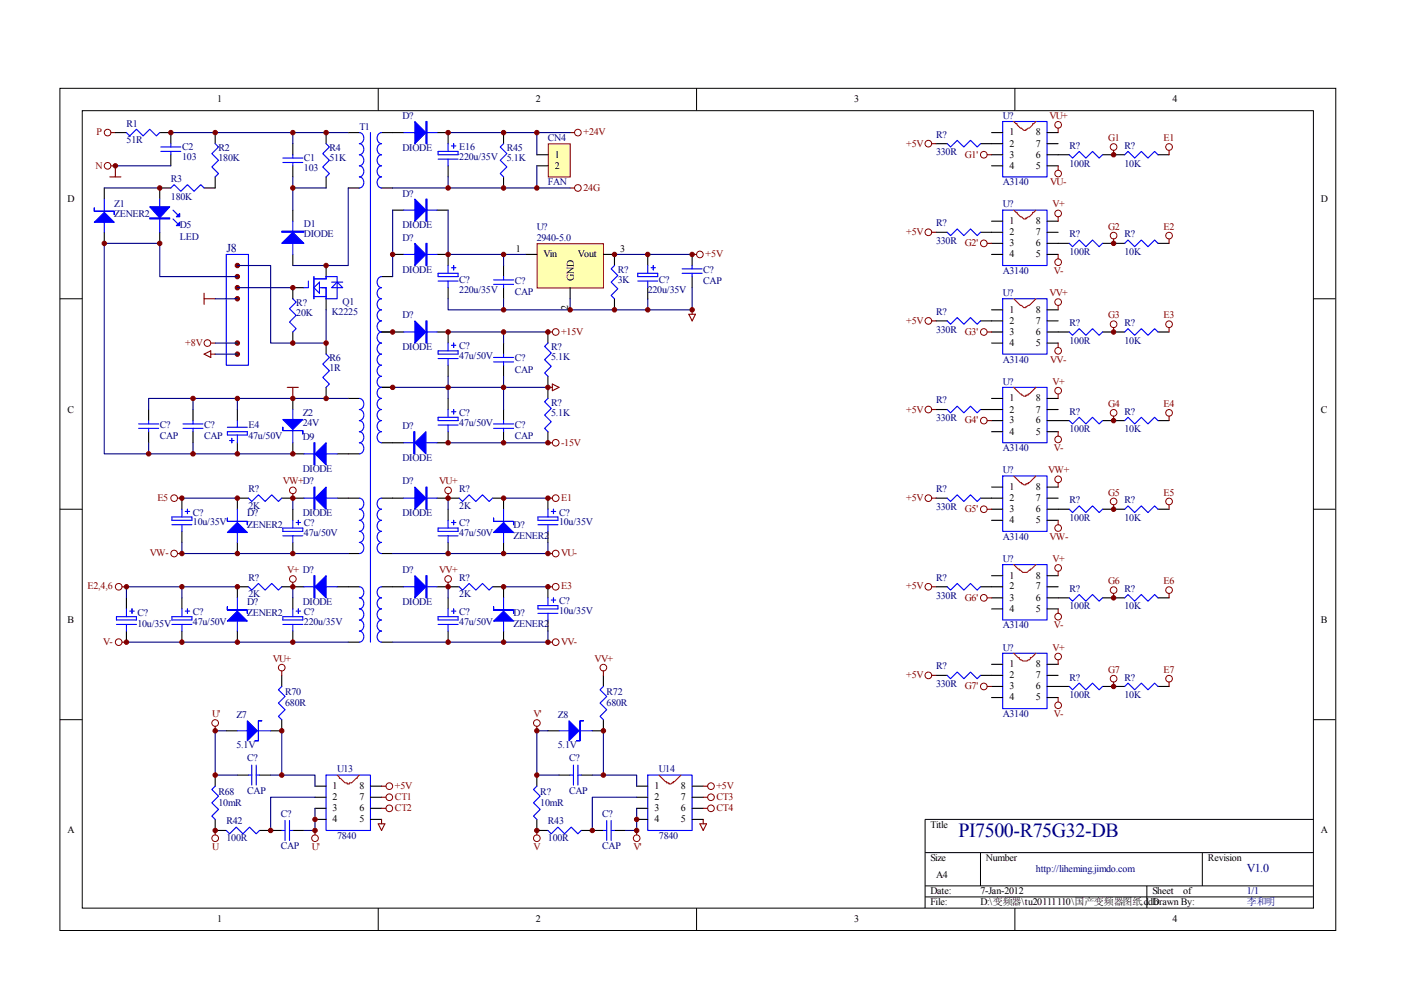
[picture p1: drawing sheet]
<svg xmlns="http://www.w3.org/2000/svg" width="297mm" height="210mm" viewBox="0 0 297 210" stroke-linecap="round" stroke-linejoin="round" font-family="sans-serif">
<g fill="none" stroke="#000" stroke-width=".21">
<path d="M12.7 18.7h270.5v178.6h-270.5zM80.2 18.7v4.7M147.7 18.7v4.7M215.2 18.7v4.7M17.4 23.5h261.1v169h-261.1zM12.7 63.3h4.7M278.4 63.3h4.7M12.7 108h4.7M278.4 108h4.7M12.7 152.6h4.7M278.4 152.6h4.7M278.4 173.7h-82.3v18.8"/>
<path d="M80.2 192.5v4.7M147.7 192.5v4.7M196.1 180.8h82.3M196.1 187.8h82.3M196.1 190.2h82.3M207.9 180.8v7M215.2 192.5v4.7M243.2 187.8v4.7M254.9 180.8v7"/>
</g>
<g fill="none" stroke="#000" stroke-width=".23">
<path d="M22.1 39.9v2.3M24.5 28.1h2.3M33.9 28.1h2.3v2.4M36.2 39.9h-2.3v2.3M36.2 32.8v2.4M45.6 37.5v2.4h-2.3M45.6 28.1v2.4M62.1 30.5v2.3M62.1 35.2v2.3M69.1 28.1v2.4M69.1 37.5v2.4M73.8 28.1h2.4"/>
<path d="M73.8 39.9h2.4M80.9 28.1h4.7M80.9 39.9h2.3M92.7 28.1h2.3v2.4M95 35.2v2.3M22.1 49.3v2.3M33.9 49.3v2.3M62.1 44.6v2.3M62.1 53.9v2.4M69.1 56.3v2.3M80.9 58.6h2.3M83.2 44.6h2.4"/>
<path d="M83.2 53.9h2.4M92.7 44.6h2.3M92.7 53.9h2.3v2.4M137.3 53.9v2.4M62.1 70.4v2.3M64.4 61h-2.3v2.3M69.1 63.3v2.4M69.1 72.7v2.4M80.9 70.4h4.7M92.7 70.4h2.3v2.3M95 61v2.3M95 77.4v2.4"/>
<path d="M137.3 61v2.3M31.5 86.8v2.4M31.5 91.5v2.4M40.9 86.8v2.4M40.9 91.5v2.4M50.3 86.8v2.4M50.3 93.9v2.3M62.1 93.9v2.3h2.3M62.1 84.5v2.3M69.1 82.1v2.4M71.5 96.2h4.7M73.8 84.5h2.4"/>
<path d="M80.9 82.1h2.3M80.9 93.9h4.7M95 91.5v2.4h-2.3M95 84.5v2.3M38.6 105.6v2.4M38.6 112.7v2.3M62.1 105.6h2.3M62.1 108v2.3M62.1 115v2.4M71.5 105.6h4.7M73.8 117.4h2.4M80.9 117.4h2.3"/>
<path d="M80.9 105.6h4.7M92.7 105.6h2.3M95 108v2.3M95 115v2.4M116.2 105.6v2.4M116.2 112.7v2.3M38.6 126.8v2.3M38.6 133.8v2.4M62.1 124.4h2.3M62.1 126.8v2.3M62.1 133.8v2.4M71.5 124.4h4.7"/>
<path d="M73.8 136.2h2.4M80.9 136.2h2.3M80.9 124.4h4.7M92.7 124.4h2.3M95 126.8v2.3M95 133.8v2.4M116.2 124.4v2.4M116.2 131.5v2.3"/>
</g>
<g fill="none" stroke="#00f" stroke-width=".23">
<path d="M26.8 28.1l.7 .7 1.4-1.4 1.4 1.4 1.4-1.4 1.5 1.4 .7-.7M34.1 31.2h4.2M34.1 32.1h4.2M36.2 39.9l.7-.7 1.4 1.4 1.4-1.4 1.5 1.4 1.4-1.4 .7 .7M36.2 30.5v.7M36.2 32.1v.7M45.6 30.5l.7 .7-1.4 1.4 1.4 1.4-1.4 1.4 1.4 1.4-.7 .7M60 33.5h4.2M60 34.5h4.2M62.1 32.8v.7M62.1 34.5v.7M69.1 30.5l.7 .7-1.4 1.4 1.4 1.4-1.4 1.4 1.4 1.4-.7 .7"/>
<path d="M76.2 28.1a1.2 1.2 0 0 1 .9 1.2 1.2 1.2 0 0 1-.9 1.2 1.2 1.2 0 0 1 .9 1.1 1.2 1.2 0 0 1-.9 1.2 1.2 1.2 0 0 1 .9 1.2 1.2 1.2 0 0 1-.9 1.2 1.2 1.2 0 0 1 .9 1.1 1.2 1.2 0 0 1-.9 1.2 1.2 1.2 0 0 1 .9 1.2 1.2 1.2 0 0 1-.9 1.2M78.5 28.1v108.1M80.9 28.1a1.2 1.2 0 0 0-.9 1.2 1.2 1.2 0 0 0 .9 1.2 1.21 1.21 0 0 0-.9 1.1 1.21 1.21 0 0 0 .9 1.2 1.2 1.2 0 0 0-.9 1.2 1.2 1.2 0 0 0 .9 1.2 1.2 1.2 0 0 0-.9 1.1 1.2 1.2 0 0 0 .9 1.2 1.2 1.2 0 0 0-.9 1.2 1.2 1.2 0 0 0 .9 1.2M85.6 28.1h7.1M92.9 32.1h4.2v.7h-4.2zM92.9 33.7h4.2M95 30.5v1.6M95 33.7v1.5M95.7 30.9h1M96.2 30.5v.9M22.1 42.2v7.1M33.9 42.2v7.1"/>
<path d="M36.7 46.4l.9 1M36.7 44.6l.9 .9M48 53.9h4.7v23.5h-4.7zM62.1 46.9v7M65.4 59.6v1.4h-1M66.6 59.1h2.5v-.5h2.4v4.7h-2.4v-2.3h-1.4M66.6 58.6v4.7M70.3 59.8h2.4M71.5 59.8l1.2 1.2h-2.4zM80.9 58.6a1.2 1.2 0 0 0-.9 1.2 1.2 1.2 0 0 0 .9 1.2 1.2 1.2 0 0 0-.9 1.2 1.2 1.2 0 0 0 .9 1.1 1.2 1.2 0 0 0-.9 1.2 1.2 1.2 0 0 0 .9 1.2M85.6 44.6h7.1M85.6 53.9h7.1"/>
<path d="M92.9 57.9h4.2v.7h-4.2zM92.9 59.6h4.2M95 56.3v1.6M95 59.6v1.4M95.7 56.8h1M96.2 56.3v.9M135.2 59.6h4.3M135.2 57.9h4.3v.7h-4.3zM137.3 56.3v1.6M137.3 59.6v1.4M138 56.8h1M138.5 56.3v.9"/>
<path d="M62.1 63.3l.7 .7-1.4 1.5 1.4 1.4-1.4 1.4 1.4 1.4-.7 .7M66.6 62.9h2.5M66.6 61l1.1-1.2v2.4zM69.1 75.1l.7 .7-1.4 1.4 1.4 1.4-1.4 1.4 1.4 1.4-.7 .7M80.9 65.7a1.2 1.2 0 0 0-.9 1.2 1.2 1.2 0 0 0 .9 1.1 1.2 1.2 0 0 0-.9 1.2 1.2 1.2 0 0 0 .9 1.2 1.2 1.2 0 0 0-.9 1.2 1.2 1.2 0 0 0 .9 1.1 1.2 1.2 0 0 0-.9 1.2 1.2 1.2 0 0 0 .9 1.2 1.2 1.2 0 0 0-.9 1.2 1.2 1.2 0 0 0 .9 1.1 1.21 1.21 0 0 0-.9 1.2 1.21 1.21 0 0 0 .9 1.2 1.2 1.2 0 0 0-.9 1.2 1.2 1.2 0 0 0 .9 1.1 1.2 1.2 0 0 0-.9 1.2 1.2 1.2 0 0 0 .9 1.2 1.2 1.2 0 0 0-.9 1.2 1.2 1.2 0 0 0 .9 1.1 1.2 1.2 0 0 0-.9 1.2 1.2 1.2 0 0 0 .9 1.2 1.2 1.2 0 0 0-.9 1.2 1.2 1.2 0 0 0 .9 1.1 1.2 1.2 0 0 0-.9 1.2 1.2 1.2 0 0 0 .9 1.2M85.6 70.4h7.1M92.9 74.4h4.2v.7h-4.2zM92.9 76h4.2M95 72.7v1.7M95 76v1.4M95.7 73.2h1M96.2 72.7v1"/>
<path d="M29.4 89.9h4.2M29.4 90.8h4.2M31.5 89.2v.7M31.5 90.8v.7M38.8 89.9h4.2M38.8 90.8h4.2M40.9 89.2v.7M40.9 90.8v.7M48.2 91.5h4.2v.7h-4.2zM48.2 90.6h4.2M48.7 93.4h.9M49.1 92.9v1"/>
<path d="M50.3 89.2v1.4M50.3 92.2v1.7M62.1 86.8v7.1M64.4 96.2h7.1M76.2 84.5a1.2 1.2 0 0 1 .9 1.2 1.2 1.2 0 0 1-.9 1.1 1.2 1.2 0 0 1 .9 1.2 1.2 1.2 0 0 1-.9 1.2 1.2 1.2 0 0 1 .9 1.2 1.2 1.2 0 0 1-.9 1.1 1.2 1.2 0 0 1 .9 1.2 1.2 1.2 0 0 1-.9 1.2 1.2 1.2 0 0 1 .9 1.2 1.2 1.2 0 0 1-.9 1.1M85.6 93.9h7.1M92.9 88.5h4.2v.7h-4.2zM92.9 90.1h4.2M95 86.8v1.7M95 90.1v1.4M95.7 87.3h1M96.2 86.8v1"/>
<path d="M36.4 109.6h4.3v.7h-4.3zM36.4 111.3h4.3M38.6 108v1.6M38.6 111.3v1.4M39.3 108.4h.9M39.7 108v.9M60 113.6h4.2M60 112h4.2v.7h-4.2zM62.1 110.3v1.7M62.1 113.6v1.4M62.8 110.8h.9M63.3 110.3v1"/>
<path d="M64.4 105.6h7.1M76.2 105.6a1.2 1.2 0 0 1 .9 1.2 1.2 1.2 0 0 1-.9 1.2 1.2 1.2 0 0 1 .9 1.1 1.2 1.2 0 0 1-.9 1.2 1.2 1.2 0 0 1 .9 1.2 1.2 1.2 0 0 1-.9 1.2 1.2 1.2 0 0 1 .9 1.1 1.2 1.2 0 0 1-.9 1.2 1.2 1.2 0 0 1 .9 1.2 1.2 1.2 0 0 1-.9 1.2M80.9 105.6a1.2 1.2 0 0 0-.9 1.2 1.2 1.2 0 0 0 .9 1.2 1.21 1.21 0 0 0-.9 1.1 1.21 1.21 0 0 0 .9 1.2 1.2 1.2 0 0 0-.9 1.2 1.2 1.2 0 0 0 .9 1.2 1.2 1.2 0 0 0-.9 1.1 1.2 1.2 0 0 0 .9 1.2 1.2 1.2 0 0 0-.9 1.2 1.2 1.2 0 0 0 .9 1.2M85.6 105.6h7.1M92.9 112h4.2v.7h-4.2zM92.9 113.6h4.2M95 110.3v1.7M95 113.6v1.4M95.7 110.8h1M96.2 110.3v1M114.1 111.3h4.2M114.1 109.6h4.2v.7h-4.2z"/>
<path d="M116.2 108v1.6M116.2 111.3v1.4M116.9 108.4h.9M117.3 108v.9M36.4 132.4h4.3M36.4 130.8h4.3v.7h-4.3zM38.6 129.1v1.7M38.6 132.4v1.4M39.3 129.6h.9M39.7 129.1v.9M60 132.4h4.2M60 130.8h4.2v.7h-4.2z"/>
<path d="M62.1 129.1v1.7M62.1 132.4v1.4M62.8 129.6h.9M63.3 129.1v.9M64.4 124.4h7.1M76.2 126.8a1.2 1.2 0 0 1 .9 1.1 1.2 1.2 0 0 1-.9 1.2 1.2 1.2 0 0 1 .9 1.2 1.2 1.2 0 0 1-.9 1.2 1.2 1.2 0 0 1 .9 1.1 1.2 1.2 0 0 1-.9 1.2 1.2 1.2 0 0 1 .9 1.2 1.2 1.2 0 0 1-.9 1.2M76.2 124.4a1.2 1.2 0 0 1 .9 1.2 1.2 1.2 0 0 1-.9 1.2M80.9 126.8a1.2 1.2 0 0 0-.9 1.1 1.2 1.2 0 0 0 .9 1.2 1.2 1.2 0 0 0-.9 1.2 1.2 1.2 0 0 0 .9 1.2 1.2 1.2 0 0 0-.9 1.1 1.2 1.2 0 0 0 .9 1.2 1.2 1.2 0 0 0-.9 1.2 1.2 1.2 0 0 0 .9 1.2M80.9 124.4a1.2 1.2 0 0 0-.9 1.2 1.2 1.2 0 0 0 .9 1.2M85.6 124.4h7.1M92.9 130.8h4.2v.7h-4.2zM92.9 132.4h4.2"/>
<path d="M95 129.1v1.7M95 132.4v1.4M95.7 129.6h1M96.2 129.1v.9M114.1 128.4h4.2v.7h-4.2zM114.1 130h4.2M116.2 126.8v1.6M116.2 130v1.5M116.9 127.2h.9M117.3 126.8v.9"/>
</g>
<g fill="none" stroke="#800000" stroke-width=".21">
<circle cx="22.8" cy="35.2" r=".71"/>
<circle cx="22.8" cy="28.1" r=".7"/>
<circle cx="44" cy="72.7" r=".71"/>
</g>
<path d="M23.3 37.5h2.3M23.5 28.1h1M23.5 35.2h1v2.3M43.3 75.1l1.4-.7v1.4zM43.3 62.2v2.3M43.3 63.3h2.3M44.7 72.7h.9M44.7 75.1h.9M60.9 82.1h2.4M62.1 82.1v2.4" fill="none" stroke="#800000" stroke-width=".23"/>
<g fill="#800000" stroke="#800000" stroke-width=".21">
<circle cx="50.3" cy="56.3" r=".47"/>
<circle cx="50.3" cy="58.6" r=".47"/>
<circle cx="50.3" cy="61" r=".47"/>
<circle cx="50.3" cy="63.3" r=".47"/>
<circle cx="50.3" cy="72.7" r=".47"/>
<circle cx="50.3" cy="75.1" r=".47"/>
<circle cx="36.2" cy="28.1" r=".47"/>
<circle cx="69.1" cy="28.1" r=".47"/>
<circle cx="45.6" cy="28.1" r=".47"/>
<circle cx="24.5" cy="35.2" r=".47"/>
<circle cx="69.1" cy="56.3" r=".47"/>
<circle cx="62.1" cy="39.9" r=".47"/>
<circle cx="62.1" cy="28.1" r=".47"/>
<circle cx="69.1" cy="72.7" r=".47"/>
<circle cx="62.1" cy="61" r=".47"/>
<circle cx="62.1" cy="72.7" r=".47"/>
<circle cx="33.9" cy="39.9" r=".47"/>
<circle cx="33.9" cy="51.6" r=".47"/>
<circle cx="62.1" cy="96.2" r=".47"/>
<circle cx="22.1" cy="51.6" r=".47"/>
<circle cx="50.3" cy="96.2" r=".47"/>
<circle cx="69.1" cy="84.5" r=".47"/>
<circle cx="31.5" cy="96.2" r=".47"/>
<circle cx="40.9" cy="96.2" r=".47"/>
<circle cx="40.9" cy="84.5" r=".47"/>
<circle cx="50.3" cy="84.5" r=".47"/>
<circle cx="62.1" cy="84.5" r=".47"/>
<circle cx="83.2" cy="70.4" r=".47"/>
<circle cx="83.2" cy="53.9" r=".47"/>
</g>
<g fill="#00f" stroke="#00f" stroke-width=".23">
<path d="M59.7 51.6l2.4-2.3 2.3 2.3z"/>
<path d="M20 47.1l2.1-2.1 2.1 2.1z"/>
<path d="M31.7 43.9h4.3l-2.1 2.3z"/>
<path d="M37.4 47.8l.7-.7v.7z"/>
<path d="M37.4 46l.7-.7v.7z"/>
<path d="M60 88.9h4.2l-2.1 2.2z"/>
<path d="M66.8 96.2l2.3-2.3v4.7z"/>
<path d="M88 25.8l2.3 2.3-2.3 2.4z"/>
<path d="M88 42.2l2.3 2.4-2.3 2.3z"/>
<path d="M88 68l2.3 2.4-2.3 2.3z"/>
<path d="M88 93.9l2.3-2.4v4.7z"/>
<path d="M88 103.3l2.3 2.3-2.3 2.4z"/>
<path d="M66.8 105.6l2.3-2.3v4.7z"/>
<path d="M66.8 124.4l2.3-2.3v4.7z"/>
<path d="M88 122.1l2.3 2.3-2.3 2.4z"/>
<path d="M88 51.6l2.3 2.3-2.3 2.4z"/>
<path d="M59.7 49h4.7v.3h-4.7z" fill-rule="evenodd"/>
<path d="M20 44.1v.7h4.2v.7v-.7h-4.2z" fill-rule="evenodd"/>
<path d="M31.7 46.2h4.3v.2h-4.3z" fill-rule="evenodd"/>
<path d="M60 90.6v.7h4.2v.7v-.7h-4.2z" fill-rule="evenodd"/>
<path d="M66.6 93.9h.2v4.7h-.2z" fill-rule="evenodd"/>
<path d="M90.3 25.8h.2v4.7h-.2z" fill-rule="evenodd"/>
<path d="M90.3 42.2h.2v4.7h-.2z" fill-rule="evenodd"/>
<path d="M90.3 68h.2v4.7h-.2z" fill-rule="evenodd"/>
<path d="M87.7 91.5h.3v4.7h-.3z" fill-rule="evenodd"/>
<path d="M90.3 103.3h.2v4.7h-.2z" fill-rule="evenodd"/>
<path d="M66.6 103.3h.2v4.7h-.2z" fill-rule="evenodd"/>
<path d="M66.6 122.1h.2v4.7h-.2z" fill-rule="evenodd"/>
<path d="M90.3 122.1h.2v4.7h-.2z" fill-rule="evenodd"/>
<path d="M90.3 51.6h.2v4.7h-.2z" fill-rule="evenodd"/>
</g>
<g fill="none" stroke="#000080" stroke-width=".23">
<path d="M22.1 39.9h11.8M24.5 35.2h11.7M36.2 28.1h37.6M62.1 28.1v2.4M62.1 37.5v2.4M69.1 39.9h-7v4.7M73.8 39.9v16.4h-11.7M50.3 56.3h7.1v16.4h11.7v-7M50.3 58.6h-16.4v-7h-11.8v44.6h40M83.2 44.6v14M45.6 63.3h4.7M45.6 72.7h4.7"/>
<path d="M45.6 75.1h4.7M50.3 61h11.8M31.5 93.9v2.3M40.9 84.5v2.3M40.9 93.9v2.3M50.3 84.5v2.3M73.8 84.5h-42.3v2.3"/>
</g>
<path d="M114 51.7h13.9v9.4h-13.9z" fill="#ffffb0"/>
<path d="M113.9 51.7h14v9.4h-14z" fill="none" stroke="#800000" stroke-width=".21"/>
<g fill="none" stroke="#000" stroke-width=".23">
<path d="M106.8 28.1v2.4M106.8 37.5v2.4M106.8 56.3v2.3M111.5 53.9h2.3M127.9 53.9h2.4v2.4M146.7 53.9v2.4M146.7 58.6v2.4M106.8 61v2.3M106.8 72.7v2.4M106.8 77.4v2.4M116.2 70.4v2.3M116.2 79.8v4.7"/>
<path d="M120.9 61v2.3M130.3 63.3v2.4M106.8 86.8v2.4M106.8 91.5v2.4M116.2 91.5v2.4M50.3 105.6h2.4M59.7 105.6h2.4M95 105.6h2.4M104.4 105.6h2.4M50.3 124.4h2.4M59.7 124.4h2.4M95 124.4h2.4"/>
<path d="M104.4 124.4h2.4"/>
</g>
<g fill="none" stroke="#00f" stroke-width=".23">
<path d="M106.8 30.5l-.7 .7 1.4 1.4-1.4 1.4 1.4 1.4-1.4 1.4 .7 .7M104.6 59.3h4.3M106.8 58.6v.7M130.3 56.3l-.7 .7 1.4 1.4-1.4 1.4 1.4 1.4-1.4 1.4 .7 .7M144.6 57h4.3M144.6 57.9h4.3M146.7 56.3v.7M146.7 57.9v.7M104.6 60.3h4.3M104.6 75.8h4.3M104.6 76.7h4.3M106.8 60.3v.7"/>
<path d="M106.8 75.1v.7M106.8 76.7v.7M116.2 72.7l-.7 .7 1.4 1.5-1.4 1.4 1.4 1.4-1.4 1.4 .7 .7M104.6 89.9h4.3M104.6 90.8h4.3M106.8 89.2v.7M106.8 90.8v.7M116.2 84.5l-.7 .7 1.4 1.4-1.4 1.4 1.4 1.4-1.4 1.4 .7 .7M52.7 105.6l.7 .7 1.4-1.4 1.4 1.4 1.4-1.4 1.4 1.4 .7-.7M97.4 105.6l.7 .7 1.4-1.4 1.4 1.4 1.4-1.4 1.4 1.4 .7-.7M52.7 124.4l.7 .7 1.4-1.4 1.4 1.4 1.4-1.4 1.4 1.4 .7-.7M97.4 124.4l.7 .7 1.4-1.4 1.4 1.4 1.4-1.4 1.4 1.4 .7-.7"/>
</g>
<path d="M116.3 30.6h4.6v6.9h-4.6z" fill="#ffffb0"/>
<g fill="none" stroke="#800000" stroke-width=".21">
<path d="M116.2 30.5h4.7v7h-4.7z"/>
<circle cx="122.5" cy="39.9" r=".71"/>
<circle cx="122.5" cy="28.1" r=".71"/>
<circle cx="196.8" cy="30.5" r=".71"/>
<circle cx="208.6" cy="32.8" r=".71"/>
<circle cx="224.3" cy="36.8" r=".71"/>
<circle cx="224.3" cy="26.5" r=".71"/>
<circle cx="236.1" cy="31.2" r=".71"/>
<circle cx="247.9" cy="31.2" r=".71"/>
<circle cx="148.4" cy="53.9" r=".7"/>
<circle cx="196.8" cy="49.2" r=".71"/>
<circle cx="208.6" cy="51.6" r=".71"/>
<circle cx="224.3" cy="45.3" r=".71"/>
<circle cx="224.3" cy="55.6" r=".71"/>
<circle cx="236.1" cy="50" r=".71"/>
<circle cx="247.9" cy="50" r=".71"/>
<circle cx="117.8" cy="70.4" r=".71"/>
<circle cx="196.8" cy="68" r=".71"/>
<circle cx="208.6" cy="70.4" r=".71"/>
<circle cx="224.3" cy="74.4" r=".71"/>
<circle cx="224.3" cy="64" r=".71"/>
<circle cx="236.1" cy="68.7" r=".71"/>
<circle cx="247.9" cy="68.7" r=".71"/>
<circle cx="117.8" cy="93.9" r=".71"/>
<circle cx="196.8" cy="86.8" r=".71"/>
<circle cx="208.6" cy="89.2" r=".71"/>
<circle cx="224.3" cy="82.8" r=".71"/>
<circle cx="224.3" cy="93.2" r=".71"/>
<circle cx="236.1" cy="87.5" r=".71"/>
<circle cx="247.9" cy="87.5" r=".71"/>
<circle cx="36.9" cy="105.6" r=".71"/>
<circle cx="36.9" cy="117.4" r=".71"/>
<circle cx="62.1" cy="104" r=".71"/>
<circle cx="95" cy="104" r=".7"/>
<circle cx="117.8" cy="105.6" r=".71"/>
<circle cx="117.8" cy="117.4" r=".71"/>
<circle cx="196.8" cy="105.6" r=".71"/>
<circle cx="208.6" cy="108" r=".71"/>
<circle cx="224.3" cy="101.6" r=".71"/>
<circle cx="224.3" cy="112" r=".71"/>
<circle cx="236.1" cy="106.3" r=".71"/>
<circle cx="247.9" cy="106.3" r=".71"/>
<circle cx="25.2" cy="124.4" r=".71"/>
<circle cx="25.2" cy="136.2" r=".71"/>
<circle cx="62.1" cy="122.8" r=".71"/>
<circle cx="95" cy="122.8" r=".7"/>
<circle cx="117.8" cy="124.4" r=".71"/>
<circle cx="117.8" cy="136.2" r=".71"/>
<circle cx="196.8" cy="124.4" r=".71"/>
<circle cx="208.6" cy="126.8" r=".71"/>
<circle cx="224.3" cy="139.2" r=".71"/>
<circle cx="224.3" cy="130.8" r=".71"/>
<circle cx="224.3" cy="120.4" r=".71"/>
<circle cx="236.1" cy="125.1" r=".71"/>
<circle cx="247.9" cy="125.1" r=".71"/>
<circle cx="45.6" cy="153.3" r=".71"/>
<circle cx="59.7" cy="141.6" r=".7"/>
<circle cx="113.8" cy="153.3" r=".71"/>
<circle cx="127.9" cy="141.6" r=".71"/>
<circle cx="196.8" cy="143.2" r=".71"/>
<circle cx="208.6" cy="145.5" r=".71"/>
<circle cx="224.3" cy="149.5" r=".71"/>
<circle cx="236.1" cy="143.9" r=".71"/>
<circle cx="247.9" cy="143.9" r=".71"/>
<circle cx="45.6" cy="177.7" r=".71"/>
<circle cx="66.8" cy="177.7" r=".71"/>
<circle cx="82.5" cy="171.4" r=".71"/>
<circle cx="82.5" cy="169" r=".71"/>
<circle cx="82.5" cy="166.7" r=".71"/>
<circle cx="113.8" cy="177.7" r=".71"/>
<circle cx="135" cy="177.7" r=".7"/>
<circle cx="150.7" cy="171.4" r=".71"/>
<circle cx="150.7" cy="169" r=".71"/>
<circle cx="150.7" cy="166.7" r=".71"/>
</g>
<g fill="none" stroke="#000" stroke-width=".23">
<path d="M113.8 32.8h2.4M113.8 35.2h2.4M198.5 30.5h2.3M207.9 30.5h4.7M210.2 32.8h2.4M210.2 35.2h2.4M210.2 28.1h2.4M222 32.8h4.7M222 35.2h2.3M222 28.1h2.3M222 30.5h2.3M233.8 32.8h4.7"/>
<path d="M245.5 32.8h2.4M198.5 49.3h2.3M207.9 49.3h4.7M210.2 46.9h2.4M210.2 51.6h2.4M210.2 53.9h2.4M222 46.9h2.3M222 49.3h2.3M222 51.6h4.7M222 53.9h2.3M233.8 51.6h4.7M245.5 51.6h2.4"/>
<path d="M198.5 68h2.3M207.9 68h4.7M210.2 65.7h2.4M210.2 70.4h2.4M210.2 72.7h2.4M222 65.7h2.3M222 68h2.3M222 70.4h4.7M222 72.7h2.3M233.8 70.4h4.7M245.5 70.4h2.4M198.5 86.8h2.3"/>
<path d="M207.9 86.8h4.7M210.2 84.5h2.4M210.2 89.2h2.4M210.2 91.5h2.4M222 84.5h2.3M222 86.8h2.3M222 89.2h4.7M222 91.5h2.3M233.8 89.2h4.7M245.5 89.2h2.4M50.3 105.6v2.4M50.3 115v2.4"/>
<path d="M106.8 105.6v2.4M106.8 115v2.4M198.5 105.6h2.3M207.9 105.6h4.7M210.2 103.3h2.4M210.2 108h2.4M210.2 110.3h2.4M222 103.3h2.3M222 105.6h2.3M222 108h4.7M222 110.3h2.3M233.8 108h4.7"/>
<path d="M245.5 108h2.4M26.8 126.8v2.3M26.8 133.8v2.4M50.3 124.4v2.4M50.3 133.8v2.4M106.8 124.4v2.4M106.8 133.8v2.4M198.5 124.4h2.3M207.9 124.4h4.7M210.2 122.1h2.4M210.2 126.8h2.4M210.2 129.1h2.4"/>
<path d="M222 122.1h2.3M222 124.4h2.3M222 126.8h4.7M222 129.1h2.3M233.8 126.8h4.7M245.5 126.8h2.4M48 154.9h2.3M59.7 143.2v2.3M59.7 152.6v2.3h-2.3M116.2 154.9h2.3M127.9 152.6v2.3h-2.3M127.9 143.2v2.3"/>
<path d="M198.5 143.2h2.3M207.9 143.2h4.7M210.2 140.9h2.4M210.2 145.5h2.4M210.2 147.9h2.4M222 140.9h2.3M222 143.2h2.3M222 145.5h4.7M222 147.9h2.3M233.8 145.5h4.7M245.5 145.5h2.4M45.6 164.3v2.4"/>
<path d="M45.6 173.7v2.4h2.4M50.3 164.3h2.4M55 176.1h4.7M55 164.3h2.4M62.1 176.1h2.3M66.8 166.7h2.3M66.8 169h2.3M66.8 171.4h2.3M66.8 173.7h2.3M78.5 166.7h2.4M78.5 169h2.4M78.5 171.4h2.4"/>
<path d="M78.5 173.7h2.4M113.8 173.7v2.4h2.4M113.8 164.3v2.4M118.5 164.3h2.4M123.2 176.1h4.7M123.2 164.3h2.4M130.3 176.1h2.3M135 166.7h2.3M135 169h2.3M135 171.4h2.3M135 173.7h2.3M146.7 166.7h2.4"/>
<path d="M146.7 169h2.4M146.7 171.4h2.4M146.7 173.7h2.4"/>
</g>
<g fill="none" stroke="#800000" stroke-width=".23">
<path d="M120.9 28.1h.9M120.9 39.9h.9M197.5 30.5h1M209.3 32.8h.9M224.3 27.2v.9M224.3 35.2v.9M236.1 31.9v.9M247.9 31.9v.9M146.7 53.9h1M197.5 49.3h1M209.3 51.6h.9M224.3 46v.9"/>
<path d="M224.3 53.9v1M236.1 50.7v.9M247.9 50.7v.9M116.2 70.4h.9M146 66.6h1.4l-.7 1.4zM146.7 65.7v.9M197.5 68h1M209.3 70.4h.9M224.3 64.8v.9M224.3 72.7v1M236.1 69.5v.9M247.9 69.5v.9"/>
<path d="M116.2 93.9h.9M116.2 82.1h.9M117.1 81.4l1.4 .7-1.4 .7zM197.5 86.8h1M209.3 89.2h.9M224.3 83.5v1M224.3 91.5v1M236.1 88.2v1M247.9 88.2v1M37.6 117.4h1M37.6 105.6h1M62.1 104.7v.9"/>
<path d="M95 104.7v.9M116.2 117.4h.9M116.2 105.6h.9M197.5 105.6h1M209.3 108h.9M224.3 102.3v1M224.3 110.3v1M236.1 107v1M247.9 107v1M25.9 136.2h.9M25.9 124.4h.9M62.1 123.5v.9"/>
<path d="M95 123.5v.9M116.2 136.2h.9M116.2 124.4h.9M197.5 124.4h1M209.3 126.8h.9M224.3 121.1v1M224.3 129.1v.9M224.3 139.9v1M236.1 125.8v1M247.9 125.8v1M45.6 154v.9M59.7 142.3v.9"/>
<path d="M113.8 154v.9M127.9 142.3v.9M197.5 143.2h1M209.3 145.5h.9M224.3 147.9v.9M236.1 144.6v.9M247.9 144.6v.9M45.6 176.1v.9M66.8 176.1v.9M80.2 174.7h1.4l-.7 1.4zM80.9 166.7h.9M80.9 169h.9"/>
<path d="M80.9 171.4h.9M80.9 173.7v1M113.8 176.1v.9M135 176.1v.9M148.4 174.7h1.4l-.7 1.4zM149.1 166.7h.9M149.1 169h.9M149.1 171.4h.9M149.1 173.7v1"/>
</g>
<g fill="none" stroke="#000080" stroke-width=".23">
<path d="M83.2 39.9h37.7M95 28.1h25.9M95 37.5v2.4M113.8 28.1v4.7M113.8 35.2v4.7M95 44.6v9.3h16.5M106.8 53.9v2.4M130.3 53.9h16.4M95 70.4h21.2M95 79.8v4.7M106.8 63.3v2.4M106.8 70.4v2.3"/>
<path d="M106.8 79.8v7M120.9 63.3v2.4M137.3 63.3v2.4M146.7 61v4.7h-51.7v-2.4M83.2 82.1h33M95 93.9h21.2M38.6 115v2.4h35.2M38.6 105.6h11.7M62.1 105.6v2.4M95 105.6v2.4M106.8 105.6h9.4M116.2 115v2.4h-33"/>
<path d="M26.8 136.2h47M38.6 124.4v2.4M50.3 124.4h-23.5v2.4M62.1 124.4v2.4M95 124.4v2.4M106.8 124.4h9.4M116.2 133.8v2.4h-33M48 154.9h-2.4v9.4h4.7M59.7 154.9v9.4h7.1v2.4M116.2 154.9h-2.4v9.4h4.7M127.9 154.9v9.4h7.1v2.4M57.4 164.3h2.3"/>
<path d="M66.8 169h-9.4v7.1M66.8 171.4v4.7h-2.4M125.6 164.3h2.3M135 169h-9.4v7.1M135 171.4v4.7h-2.4"/>
</g>
<g fill="#800000" stroke="#800000" stroke-width=".21">
<circle cx="95" cy="28.1" r=".47"/>
<circle cx="106.8" cy="28.1" r=".47"/>
<circle cx="106.8" cy="39.9" r=".47"/>
<circle cx="113.8" cy="28.1" r=".47"/>
<circle cx="113.8" cy="39.9" r=".47"/>
<circle cx="95" cy="53.9" r=".47"/>
<circle cx="106.8" cy="53.9" r=".47"/>
<circle cx="95" cy="70.4" r=".47"/>
<circle cx="116.2" cy="70.4" r=".47"/>
<circle cx="83.2" cy="82.1" r=".47"/>
<circle cx="116.2" cy="93.9" r=".47"/>
<circle cx="95" cy="93.9" r=".47"/>
<circle cx="106.8" cy="93.9" r=".47"/>
<circle cx="106.8" cy="82.1" r=".47"/>
<circle cx="95" cy="82.1" r=".47"/>
<circle cx="106.8" cy="70.4" r=".47"/>
<circle cx="26.8" cy="136.2" r=".47"/>
<circle cx="62.1" cy="136.2" r=".47"/>
<circle cx="38.6" cy="136.2" r=".47"/>
<circle cx="50.3" cy="136.2" r=".47"/>
<circle cx="50.3" cy="124.4" r=".47"/>
<circle cx="38.6" cy="124.4" r=".47"/>
<circle cx="38.6" cy="117.4" r=".47"/>
<circle cx="62.1" cy="117.4" r=".47"/>
<circle cx="50.3" cy="117.4" r=".47"/>
<circle cx="62.1" cy="105.6" r=".47"/>
<circle cx="62.1" cy="124.4" r=".47"/>
<circle cx="50.3" cy="105.6" r=".47"/>
<circle cx="106.8" cy="105.6" r=".47"/>
<circle cx="116.2" cy="117.4" r=".47"/>
<circle cx="95" cy="117.4" r=".47"/>
<circle cx="106.8" cy="117.4" r=".47"/>
<circle cx="116.2" cy="136.2" r=".47"/>
<circle cx="95" cy="136.2" r=".47"/>
<circle cx="106.8" cy="136.2" r=".47"/>
<circle cx="106.8" cy="124.4" r=".47"/>
<circle cx="95" cy="124.4" r=".47"/>
<circle cx="95" cy="105.6" r=".47"/>
<circle cx="116.2" cy="105.6" r=".47"/>
<circle cx="116.2" cy="124.4" r=".47"/>
<circle cx="38.6" cy="105.6" r=".47"/>
<circle cx="26.8" cy="124.4" r=".47"/>
<circle cx="130.3" cy="53.9" r=".47"/>
<circle cx="146.7" cy="53.9" r=".47"/>
<circle cx="137.3" cy="53.9" r=".47"/>
<circle cx="130.3" cy="65.7" r=".47"/>
<circle cx="106.8" cy="65.7" r=".47"/>
<circle cx="120.9" cy="65.7" r=".47"/>
<circle cx="95" cy="39.9" r=".47"/>
<circle cx="146.7" cy="65.7" r=".47"/>
<circle cx="116.2" cy="82.1" r=".47"/>
<circle cx="137.3" cy="65.7" r=".47"/>
<circle cx="236.1" cy="32.8" r=".47"/>
<circle cx="236.1" cy="145.5" r=".47"/>
<circle cx="236.1" cy="108" r=".47"/>
<circle cx="236.1" cy="126.8" r=".47"/>
<circle cx="236.1" cy="89.2" r=".47"/>
<circle cx="236.1" cy="70.4" r=".47"/>
<circle cx="236.1" cy="51.6" r=".47"/>
<circle cx="45.6" cy="164.3" r=".47"/>
<circle cx="45.6" cy="154.9" r=".47"/>
<circle cx="45.6" cy="176.1" r=".47"/>
<circle cx="59.7" cy="154.9" r=".47"/>
<circle cx="59.7" cy="164.3" r=".47"/>
<circle cx="57.4" cy="176.1" r=".47"/>
<circle cx="66.8" cy="173.7" r=".47"/>
<circle cx="66.8" cy="176.1" r=".47"/>
<circle cx="135" cy="173.7" r=".47"/>
<circle cx="113.8" cy="164.3" r=".47"/>
<circle cx="127.9" cy="154.9" r=".47"/>
<circle cx="125.6" cy="176.1" r=".47"/>
<circle cx="127.9" cy="164.3" r=".47"/>
<circle cx="113.8" cy="154.9" r=".47"/>
<circle cx="113.8" cy="176.1" r=".47"/>
<circle cx="135" cy="176.1" r=".47"/>
</g>
<g fill="none" stroke="#00f" stroke-width=".23">
<path d="M200.8 30.5l.7 .7 1.4-1.4 1.5 1.4 1.4-1.4 1.4 1.4 .7-.7M212.6 25.8h9.4v11.7h-9.4zM226.7 32.8l.7 .7 1.4-1.4 1.4 1.4 1.4-1.4 1.4 1.4 .8-.7M238.5 32.8l.7-.7 1.4 1.4 1.4-1.4 1.4 1.4 1.4-1.4 .7 .7M200.8 49.3l.7 .7 1.4-1.5 1.5 1.5 1.4-1.5 1.4 1.5 .7-.7M212.6 44.6h9.4v11.7h-9.4zM226.7 51.6l.7 .7 1.4-1.4 1.4 1.4 1.4-1.4 1.4 1.4 .8-.7M238.5 51.6l.7-.7 1.4 1.4 1.4-1.4 1.4 1.4 1.4-1.4 .7 .7M200.8 68l.7 .7 1.4-1.4 1.5 1.4 1.4-1.4 1.4 1.4 .7-.7M212.6 63.3h9.4v11.8h-9.4zM226.7 70.4l.7 .7 1.4-1.4 1.4 1.4 1.4-1.4 1.4 1.4 .8-.7M238.5 70.4l.7-.7 1.4 1.4 1.4-1.4 1.4 1.4 1.4-1.4 .7 .7"/>
<path d="M200.8 86.8l.7 .7 1.4-1.4 1.5 1.4 1.4-1.4 1.4 1.4 .7-.7M212.6 82.1h9.4v11.8h-9.4zM226.7 89.2l.7 .7 1.4-1.4 1.4 1.4 1.4-1.4 1.4 1.4 .8-.7M238.5 89.2l.7-.7 1.4 1.4 1.4-1.4 1.4 1.4 1.4-1.4 .7 .7M50.3 108v7M106.8 108v7M200.8 105.6l.7 .7 1.4-1.4 1.5 1.4 1.4-1.4 1.4 1.4 .7-.7M212.6 100.9h9.4v11.8h-9.4zM212.6 119.7h9.4v11.8h-9.4zM226.7 108l.7 .7 1.4-1.4 1.4 1.4 1.4-1.4 1.4 1.4 .8-.7M238.5 108l.7-.7 1.4 1.4 1.4-1.4 1.4 1.4 1.4-1.4 .7 .7M24.7 130.8h4.2v.7h-4.2z"/>
<path d="M24.7 132.4h4.2M26.8 129.1v1.7M26.8 132.4v1.4M27.5 129.6h1M28 129.1v.9M50.3 126.8v7M106.8 126.8v7M200.8 124.4l.7 .7 1.4-1.4 1.5 1.4 1.4-1.4 1.4 1.4 .7-.7M212.6 138.5h9.4v11.7h-9.4zM226.7 126.8l.7 .7 1.4-1.4 1.4 1.4 1.4-1.4 1.4 1.4 .8-.7M238.5 126.8l.7-.7 1.4 1.4 1.4-1.4 1.4 1.4 1.4-1.4 .7 .7M50.3 154.9h7.1"/>
<path d="M59.7 145.5l-.7 .8 1.4 1.4-1.4 1.4 1.4 1.4-1.4 1.4 .7 .7M118.5 154.9h7.1M127.9 145.5l-.7 .8 1.4 1.4-1.4 1.4 1.4 1.4-1.4 1.4 .7 .7M200.8 143.2l.7 .7 1.4-1.4 1.5 1.4 1.4-1.4 1.4 1.4 .7-.7M226.7 145.5l.7 .8 1.4-1.5 1.4 1.5 1.4-1.5 1.4 1.5 .8-.8M238.5 145.5l.7-.7 1.4 1.5 1.4-1.5 1.4 1.5 1.4-1.5 .7 .7M45.6 166.7l-.7 .7 1.4 1.4-1.4 1.4 1.4 1.4-1.4 1.4 .7 .7M48 176.1l.7 .7 1.4-1.4 1.4 1.4 1.4-1.4 1.4 1.4 .7-.7M52.7 164.3h.7M53.4 162.2v4.3M54.3 164.3h.7M54.3 162.2v4.3"/>
<path d="M59.7 176.1h.7M60.4 174v4.2M61.4 176.1h.7M61.4 174v4.2M69.1 164.3h9.4v11.8h-9.4zM113.8 166.7l-.7 .7 1.4 1.4-1.4 1.4 1.4 1.4-1.4 1.4 .7 .7M116.2 176.1l.7 .7 1.4-1.4 1.4 1.4 1.4-1.4 1.4 1.4 .7-.7M120.9 164.3h.7M121.6 162.2v4.3M122.5 164.3h.7M122.5 162.2v4.3M127.9 176.1h.7"/>
<path d="M128.6 174v4.2M129.6 176.1h.7M129.6 174v4.2M137.3 164.3h9.4v11.8h-9.4z"/>
</g>
<g fill="#00f" stroke="#00f" stroke-width=".23">
<path d="M106.8 110.8l2.1 2.1h-4.3z"/>
<path d="M104.6 131.7l2.2-2.1 2.1 2.1z"/>
<path d="M48.2 112.9l2.1-2.1 2.1 2.1z"/>
<path d="M50.3 129.6l2.1 2.1h-4.2z"/>
<path d="M52.4 152.8l2.2 2.1-2.2 2.2z"/>
<path d="M120.6 152.8l2.2 2.1-2.2 2.2z"/>
<path d="M104.6 109.8v.8h4.3v.7v-.7h-4.3z" fill-rule="evenodd"/>
<path d="M104.6 128.6v.7h4.3v.7v-.7h-4.3z" fill-rule="evenodd"/>
<path d="M48.2 109.8v.8h4.2v.7v-.7h-4.2z" fill-rule="evenodd"/>
<path d="M48.2 128.6v.7h4.2v.7v-.7h-4.2z" fill-rule="evenodd"/>
<path d="M54.8 152.8v4.3h-.7h.7v-4.3h.7z" fill-rule="evenodd"/>
<path d="M123 152.8v4.3h-.7h.7v-4.3h.7z" fill-rule="evenodd"/>
</g>
<path d="M214.9 25.8l.5 .4h.2v.3l.7 .7h.3a.74 .74 0 0 0 .9 .4v-.2l.7-.2 .7-.7v-.3h.3l.4-.4M214.9 44.6l.5 .4h.2v.3l.7 .7h.3a.74 .74 0 0 0 .9 .4v-.2l.7-.2 .7-.7v-.3h.3l.4-.4M214.9 63.3l1.4 1.5h.3a.74 .74 0 0 0 .9 .4v-.2a4.2 4.2 0 0 0 2.1-1.7M214.9 82.1l1.4 1.4h.3v.3l.5 .2h.4v-.2h.5v-.3h.2l1.4-1.4M214.9 100.9l1.4 1.4h.3v.3l.5 .2h.4v-.2h.5v-.3h.2l1.4-1.4M214.9 119.7l1 1h.2a1.16 1.16 0 0 0 1.9 .4l.5-.2v-.2h.2l.9-1M214.9 138.5l1 .9h.2v.3a1.71 1.71 0 0 0 2.4 0v-.3h.2l.9-.9M71.5 164.3l.5 .5v.2h.2l.5 .5a.74 .74 0 0 0 .9 .5v.2h.5v-.2a.74 .74 0 0 0 .9-.5l.5-.5h.2v-.2l.5-.5M139.7 164.3l1.4 1.4h.2v.3h.5v.2h.5l.4-.2v-.3h.3l1.4-1.4" fill="none" stroke="#f00" stroke-width=".23"/>
<text font-size="4.2" fill="#000080" x="203.2" y="177.4">PI7500-R75G32-DB</text>
<g font-size="2.5" fill="#000080">
<text x="48" y="53.4">J8</text>
<text x="264.3" y="184.8">V1.0</text>
</g>
<g font-size="2.1">
<text x="46.1" y="21.7">1</text>
<text x="113.6" y="21.7">2</text>
<text x="181.1" y="21.7">3</text>
<text x="248.6" y="21.7">4</text>
<text x="214" y="28.7">1</text>
<text x="219.6" y="28.7">8</text>
<text x="117.6" y="33.5">1</text>
<text x="117.6" y="35.7">2</text>
<text x="214" y="31.1">2</text>
<text x="214" y="33.5">3</text>
<text x="214" y="35.7">4</text>
<text x="219.6" y="35.7">5</text>
<text x="219.6" y="33.5">6</text>
<text x="219.6" y="31.1">7</text>
<text x="14.3" y="42.8">D</text>
<text x="214" y="47.5">1</text>
<text x="219.6" y="47.5">8</text>
<text x="280.1" y="42.8">D</text>
<text x="109.4" y="53.4">1</text>
<text x="131.5" y="53.4">3</text>
<text x="214" y="49.9">2</text>
<text x="214" y="52.2">3</text>
<text x="219.6" y="52.2">6</text>
<text x="219.6" y="49.9">7</text>
<text x="115.2" y="54.5">Vin</text>
<text x="121.7" y="59.6" transform="rotate(-90 121.7 59.6)">GND</text>
<text x="122.5" y="54.5">Vout</text>
<text x="214" y="54.5">4</text>
<text x="219.6" y="54.5">5</text>
<text x="120.5" y="65.7" transform="rotate(-90 120.5 65.7)">2</text>
<text x="214" y="66.3">1</text>
<text x="214" y="68.7">2</text>
<text x="214" y="71">3</text>
<text x="219.6" y="71">6</text>
<text x="219.6" y="68.7">7</text>
<text x="219.6" y="66.3">8</text>
<text x="214" y="73.3">4</text>
<text x="219.6" y="73.3">5</text>
<text x="14.3" y="87.5">C</text>
<text x="214" y="85.1">1</text>
<text x="214" y="87.5">2</text>
<text x="214" y="89.8">3</text>
<text x="219.6" y="89.8">6</text>
<text x="219.6" y="87.5">7</text>
<text x="219.6" y="85.1">8</text>
<text x="280.1" y="87.5">C</text>
<text x="214" y="92.1">4</text>
<text x="219.6" y="92.1">5</text>
<text x="214" y="103.9">1</text>
<text x="214" y="106.2">2</text>
<text x="219.6" y="106.2">7</text>
<text x="219.6" y="103.9">8</text>
<text x="214" y="108.6">3</text>
<text x="214" y="110.9">4</text>
<text x="219.6" y="110.9">5</text>
<text x="219.6" y="108.6">6</text>
<text x="214" y="122.7">1</text>
<text x="214" y="125">2</text>
<text x="219.6" y="125">7</text>
<text x="219.6" y="122.7">8</text>
<text x="214" y="127.4">3</text>
<text x="214" y="129.7">4</text>
<text x="219.6" y="129.7">5</text>
<text x="219.6" y="127.4">6</text>
<text x="14.3" y="132.1">B</text>
<text x="280.1" y="132.1">B</text>
<text x="214" y="141.5">1</text>
<text x="214" y="143.8">2</text>
<text x="219.6" y="143.8">7</text>
<text x="219.6" y="141.5">8</text>
<text x="214" y="146.1">3</text>
<text x="214" y="148.5">4</text>
<text x="219.6" y="148.5">5</text>
<text x="219.6" y="146.1">6</text>
<text x="70.5" y="167.3">1</text>
<text x="76.2" y="167.3">8</text>
<text x="138.8" y="167.3">1</text>
<text x="144.4" y="167.3">8</text>
<text x="70.5" y="169.6">2</text>
<text x="70.5" y="172">3</text>
<text x="76.2" y="172">6</text>
<text x="76.2" y="169.6">7</text>
<text x="138.8" y="169.6">2</text>
<text x="138.8" y="172">3</text>
<text x="144.4" y="172">6</text>
<text x="144.4" y="169.6">7</text>
<text x="14.3" y="176.7">A</text>
<text x="70.5" y="174.3">4</text>
<text x="76.2" y="174.3">5</text>
<text x="138.8" y="174.3">4</text>
<text x="144.4" y="174.3">5</text>
<text x="197.3" y="175.5">Title</text>
<text x="280.1" y="176.7">A</text>
<text x="197.3" y="182.6">Size</text>
<text x="209" y="182.6">Number</text>
<text x="256.1" y="182.6">Revision</text>
<text x="197.3" y="189.6">Date:</text>
<text x="197.3" y="192">File:</text>
<text x="198.5" y="186.1">A4</text>
<text x="207.9" y="189.6">7-Jan-2012</text>
<text x="207.9" y="192">D:\变频器\tu20111110\国产变频器图纸.ddb</text>
<text x="244.3" y="189.6">Sheet</text>
<text x="244.3" y="192">Drawn By:</text>
<text x="250.9" y="189.6">of</text>
<text x="46.1" y="195.5">1</text>
<text x="113.6" y="195.5">2</text>
<text x="181.1" y="195.5">3</text>
<text x="248.6" y="195.5">4</text>
</g>
<g font-size="2.1" fill="#800000">
<text x="20.5" y="28.7">P</text>
<text x="123.7" y="28.7">+24V</text>
<text x="222.5" y="25.2">VU+</text>
<text x="234.9" y="29.9">G1</text>
<text x="246.7" y="29.9">E1</text>
<text x="20.2" y="35.7">N</text>
<text x="192.1" y="31.1">+5V</text>
<text x="204.6" y="33.5">G1'</text>
<text x="123.7" y="40.5">24G</text>
<text x="222.7" y="39.3">VU-</text>
<text x="223.2" y="44">V+</text>
<text x="192.1" y="49.9">+5V</text>
<text x="204.6" y="52.2">G2'</text>
<text x="234.9" y="48.7">G2</text>
<text x="246.7" y="48.7">E2</text>
<text x="149.6" y="54.5">+5V</text>
<text x="223.4" y="58.1">V-</text>
<text x="222.5" y="62.8">VV+</text>
<text x="119" y="71">+15V</text>
<text x="192.1" y="68.7">+5V</text>
<text x="204.6" y="71">G3'</text>
<text x="234.9" y="67.5">G3</text>
<text x="246.7" y="67.5">E3</text>
<text x="39.3" y="73.3">+8V</text>
<text x="222.7" y="76.9">VV-</text>
<text x="223.2" y="81.5">V+</text>
<text x="192.1" y="87.5">+5V</text>
<text x="204.6" y="89.8">G4'</text>
<text x="234.9" y="86.3">G4</text>
<text x="246.7" y="86.3">E4</text>
<text x="119" y="94.5">-15V</text>
<text x="223.4" y="95.7">V-</text>
<text x="222.2" y="100.3">VW+</text>
<text x="33.4" y="106.2">E5</text>
<text x="59.9" y="102.7">VW+D?</text>
<text x="93.1" y="102.7">VU+</text>
<text x="119" y="106.2">E1</text>
<text x="192.1" y="106.2">+5V</text>
<text x="234.9" y="105.1">G5</text>
<text x="246.7" y="105.1">E5</text>
<text x="204.6" y="108.6">G5'</text>
<text x="31.7" y="118">VW-</text>
<text x="119" y="118">VU-</text>
<text x="222.5" y="114.5">VW-</text>
<text x="223.2" y="119.1">V+</text>
<text x="18.5" y="125">E2,4,6</text>
<text x="60.9" y="121.5">V+ D?</text>
<text x="93.1" y="121.5">VV+</text>
<text x="119" y="125">E3</text>
<text x="192.1" y="125">+5V</text>
<text x="234.9" y="123.9">G6</text>
<text x="246.7" y="123.9">E6</text>
<text x="204.6" y="127.4">G6'</text>
<text x="21.8" y="136.8">V-</text>
<text x="119" y="136.8">VV-</text>
<text x="223.2" y="137.9">V+</text>
<text x="223.4" y="133.2">V-</text>
<text x="57.8" y="140.3">VU+</text>
<text x="126.1" y="140.3">VV+</text>
<text x="192.1" y="143.8">+5V</text>
<text x="234.9" y="142.6">G7</text>
<text x="246.7" y="142.6">E7</text>
<text x="204.6" y="146.1">G7'</text>
<text x="45" y="152">U'</text>
<text x="113.1" y="152">V'</text>
<text x="223.4" y="152">V-</text>
<text x="83.7" y="167.3">+5V</text>
<text x="151.9" y="167.3">+5V</text>
<text x="83.7" y="169.6">CT1</text>
<text x="83.7" y="172">CT2</text>
<text x="151.9" y="169.6">CT3</text>
<text x="151.9" y="172">CT4</text>
<text x="45" y="180.2">U</text>
<text x="66.1" y="180.2">U'</text>
<text x="113.1" y="180.2">V</text>
<text x="134.3" y="180.2">V'</text>
</g>
<g font-size="2.1" fill="#000080">
<text x="26.8" y="26.9">R1</text>
<text x="76.2" y="27.5">T1</text>
<text x="85.3" y="25.2">D?</text>
<text x="116.2" y="29.9">CN4</text>
<text x="198.5" y="29.2">R?</text>
<text x="212.6" y="25.2">U?</text>
<text x="26.8" y="30.3">51R</text>
<text x="38.6" y="31.8">C2</text>
<text x="38.6" y="33.9">103</text>
<text x="46.3" y="32">R2</text>
<text x="46.3" y="34.1">180K</text>
<text x="64.4" y="34.1">C1</text>
<text x="69.8" y="32">R4</text>
<text x="69.8" y="34.1">51K</text>
<text x="85.3" y="32">DIODE</text>
<text x="97.4" y="31.8">E16</text>
<text x="97.4" y="33.9">220u/35V</text>
<text x="107.4" y="32">R45</text>
<text x="107.4" y="34.1">5.1K</text>
<text x="198.5" y="32.9">330R</text>
<text x="226.7" y="31.5">R?</text>
<text x="226.7" y="35.3">100R</text>
<text x="238.4" y="31.5">R?</text>
<text x="238.4" y="35.3">10K</text>
<text x="36.2" y="38.6">R3</text>
<text x="64.4" y="36.3">103</text>
<text x="85.3" y="41.7">D?</text>
<text x="116.2" y="39.3">FAN</text>
<text x="212.6" y="39.3">A3140</text>
<text x="24.2" y="43.8">Z1</text>
<text x="24.2" y="46.1">ZENER2</text>
<text x="36.2" y="42.3">180K</text>
<text x="212.6" y="44">U?</text>
<text x="38.1" y="48.4">D5</text>
<text x="38.1" y="50.8">LED</text>
<text x="64.4" y="48.2">D1</text>
<text x="64.4" y="50.3">DIODE</text>
<text x="85.3" y="48.4">DIODE</text>
<text x="85.3" y="51.1">D?</text>
<text x="113.8" y="48.7">U?</text>
<text x="113.8" y="51.1">2940-5.0</text>
<text x="198.5" y="48">R?</text>
<text x="198.5" y="51.7">330R</text>
<text x="226.7" y="50.3">R?</text>
<text x="238.4" y="50.3">R?</text>
<text x="85.3" y="57.8">DIODE</text>
<text x="97.4" y="60">C?</text>
<text x="131" y="57.8">R?</text>
<text x="131" y="60">3K</text>
<text x="139.7" y="60">C?</text>
<text x="149.1" y="57.8">C?</text>
<text x="212.6" y="58.1">A3140</text>
<text x="226.7" y="54.1">100R</text>
<text x="238.4" y="54.1">10K</text>
<text x="62.8" y="64.9">R?</text>
<text x="72.6" y="64.6">Q1</text>
<text x="97.4" y="62.1">220u/35V</text>
<text x="109.1" y="60.2">C?</text>
<text x="109.1" y="62.5">CAP</text>
<text x="137.3" y="62.1">220u/35V</text>
<text x="149.1" y="60.2">CAP</text>
<text x="212.6" y="62.8">U?</text>
<text x="62.8" y="67">20K</text>
<text x="70.4" y="66.7">K2225</text>
<text x="85.3" y="67.5">D?</text>
<text x="198.5" y="66.7">R?</text>
<text x="198.5" y="70.5">330R</text>
<text x="226.7" y="69.1">R?</text>
<text x="238.4" y="69.1">R?</text>
<text x="69.8" y="76.6">R6</text>
<text x="85.3" y="74.3">DIODE</text>
<text x="97.4" y="74">C?</text>
<text x="97.4" y="76.1">47u/50V</text>
<text x="109.1" y="76.6">C?</text>
<text x="116.8" y="74.3">R?</text>
<text x="116.8" y="76.4">5.1K</text>
<text x="212.6" y="76.9">A3140</text>
<text x="226.7" y="72.9">100R</text>
<text x="238.4" y="72.9">10K</text>
<text x="69.8" y="78.8">1R</text>
<text x="109.1" y="79">CAP</text>
<text x="212.6" y="81.5">U?</text>
<text x="64.2" y="88.2">Z2</text>
<text x="97.4" y="88.2">C?</text>
<text x="116.8" y="86">R?</text>
<text x="116.8" y="88.2">5.1K</text>
<text x="198.5" y="85.5">R?</text>
<text x="198.5" y="89.3">330R</text>
<text x="226.7" y="87.9">R?</text>
<text x="238.4" y="87.9">R?</text>
<text x="33.9" y="90.7">C?</text>
<text x="33.9" y="93.1">CAP</text>
<text x="43.3" y="90.7">C?</text>
<text x="43.3" y="93.1">CAP</text>
<text x="52.7" y="90.7">E4</text>
<text x="52.7" y="93.1">47u/50V</text>
<text x="64.2" y="90.3">24V</text>
<text x="64.2" y="93.3">D9</text>
<text x="85.3" y="90.9">D?</text>
<text x="97.4" y="90.3">47u/50V</text>
<text x="109.1" y="90.7">C?</text>
<text x="109.1" y="93.1">CAP</text>
<text x="212.6" y="95.7">A3140</text>
<text x="226.7" y="91.6">100R</text>
<text x="238.4" y="91.6">10K</text>
<text x="64.2" y="100.1">DIODE</text>
<text x="85.3" y="97.8">DIODE</text>
<text x="212.6" y="100.3">U?</text>
<text x="52.7" y="104.3">R?</text>
<text x="52.7" y="107.9">2K</text>
<text x="85.3" y="102.7">D?</text>
<text x="97.4" y="104.3">R?</text>
<text x="97.4" y="107.9">2K</text>
<text x="198.5" y="104.3">R?</text>
<text x="226.7" y="106.7">R?</text>
<text x="238.4" y="106.7">R?</text>
<text x="40.9" y="109.3">C?</text>
<text x="40.9" y="111.4">10u/35V</text>
<text x="52.4" y="109.5">D?</text>
<text x="52.4" y="111.9">ZENER2</text>
<text x="64.2" y="109.5">DIODE</text>
<text x="64.4" y="111.6">C?</text>
<text x="64.4" y="113.7">47u/50V</text>
<text x="85.3" y="109.5">DIODE</text>
<text x="97.4" y="111.6">C?</text>
<text x="97.4" y="113.7">47u/50V</text>
<text x="108.9" y="111.9">D?</text>
<text x="118.5" y="109.3">C?</text>
<text x="118.5" y="111.4">10u/35V</text>
<text x="198.5" y="108.1">330R</text>
<text x="226.7" y="110.4">100R</text>
<text x="238.4" y="110.4">10K</text>
<text x="108.9" y="114.2">ZENER2</text>
<text x="212.6" y="114.5">A3140</text>
<text x="212.6" y="119.1">U?</text>
<text x="52.7" y="123.1">R?</text>
<text x="85.3" y="121.5">D?</text>
<text x="97.4" y="123.1">R?</text>
<text x="198.5" y="123.1">R?</text>
<text x="226.7" y="125.5">R?</text>
<text x="238.4" y="125.5">R?</text>
<text x="29.1" y="130.7">C?</text>
<text x="40.9" y="130.4">C?</text>
<text x="52.4" y="128.3">D?</text>
<text x="52.4" y="130.7">ZENER2</text>
<text x="52.7" y="126.7">2K</text>
<text x="64.2" y="128.3">DIODE</text>
<text x="64.4" y="130.4">C?</text>
<text x="85.3" y="128.3">DIODE</text>
<text x="97.4" y="130.4">C?</text>
<text x="97.4" y="126.7">2K</text>
<text x="108.9" y="130.7">D?</text>
<text x="118.5" y="128">C?</text>
<text x="118.5" y="130.1">10u/35V</text>
<text x="198.5" y="126.9">330R</text>
<text x="226.7" y="129.2">100R</text>
<text x="238.4" y="129.2">10K</text>
<text x="29.1" y="133">10u/35V</text>
<text x="40.9" y="132.5">47u/50V</text>
<text x="64.4" y="132.5">220u/35V</text>
<text x="97.4" y="132.5">47u/50V</text>
<text x="108.9" y="133">ZENER2</text>
<text x="212.6" y="133.2">A3140</text>
<text x="212.6" y="137.9">U?</text>
<text x="198.5" y="141.9">R?</text>
<text x="60.5" y="147.3">R70</text>
<text x="60.5" y="149.7">680R</text>
<text x="128.6" y="147.3">R72</text>
<text x="128.6" y="149.7">680R</text>
<text x="198.5" y="145.7">330R</text>
<text x="226.7" y="144.3">R?</text>
<text x="226.7" y="148">100R</text>
<text x="238.4" y="144.3">R?</text>
<text x="238.4" y="148">10K</text>
<text x="50.1" y="152.2">Z7</text>
<text x="118.3" y="152.2">Z8</text>
<text x="212.6" y="152">A3140</text>
<text x="50.1" y="158.6">5.1V</text>
<text x="52.4" y="161.4">C?</text>
<text x="118.3" y="158.6">5.1V</text>
<text x="120.6" y="161.4">C?</text>
<text x="71.5" y="163.8">U13</text>
<text x="139.7" y="163.8">U14</text>
<text x="46.3" y="168.5">R68</text>
<text x="46.3" y="170.8">10mR</text>
<text x="52.4" y="168.2">CAP</text>
<text x="59.5" y="173.2">C?</text>
<text x="114.6" y="168.5">R?</text>
<text x="114.6" y="170.8">10mR</text>
<text x="120.6" y="168.2">CAP</text>
<text x="127.7" y="173.2">C?</text>
<text x="48" y="174.8">R42</text>
<text x="48" y="178.3">100R</text>
<text x="71.5" y="177.9">7840</text>
<text x="116.2" y="174.8">R43</text>
<text x="116.2" y="178.3">100R</text>
<text x="139.7" y="177.9">7840</text>
<text x="59.5" y="180">CAP</text>
<text x="127.7" y="180">CAP</text>
<text x="219.6" y="184.9">http://liheming.jimdo.com</text>
<text x="264.3" y="189.6">1/1</text>
<text x="264.3" y="192">李和明</text>
</g>
</svg>
